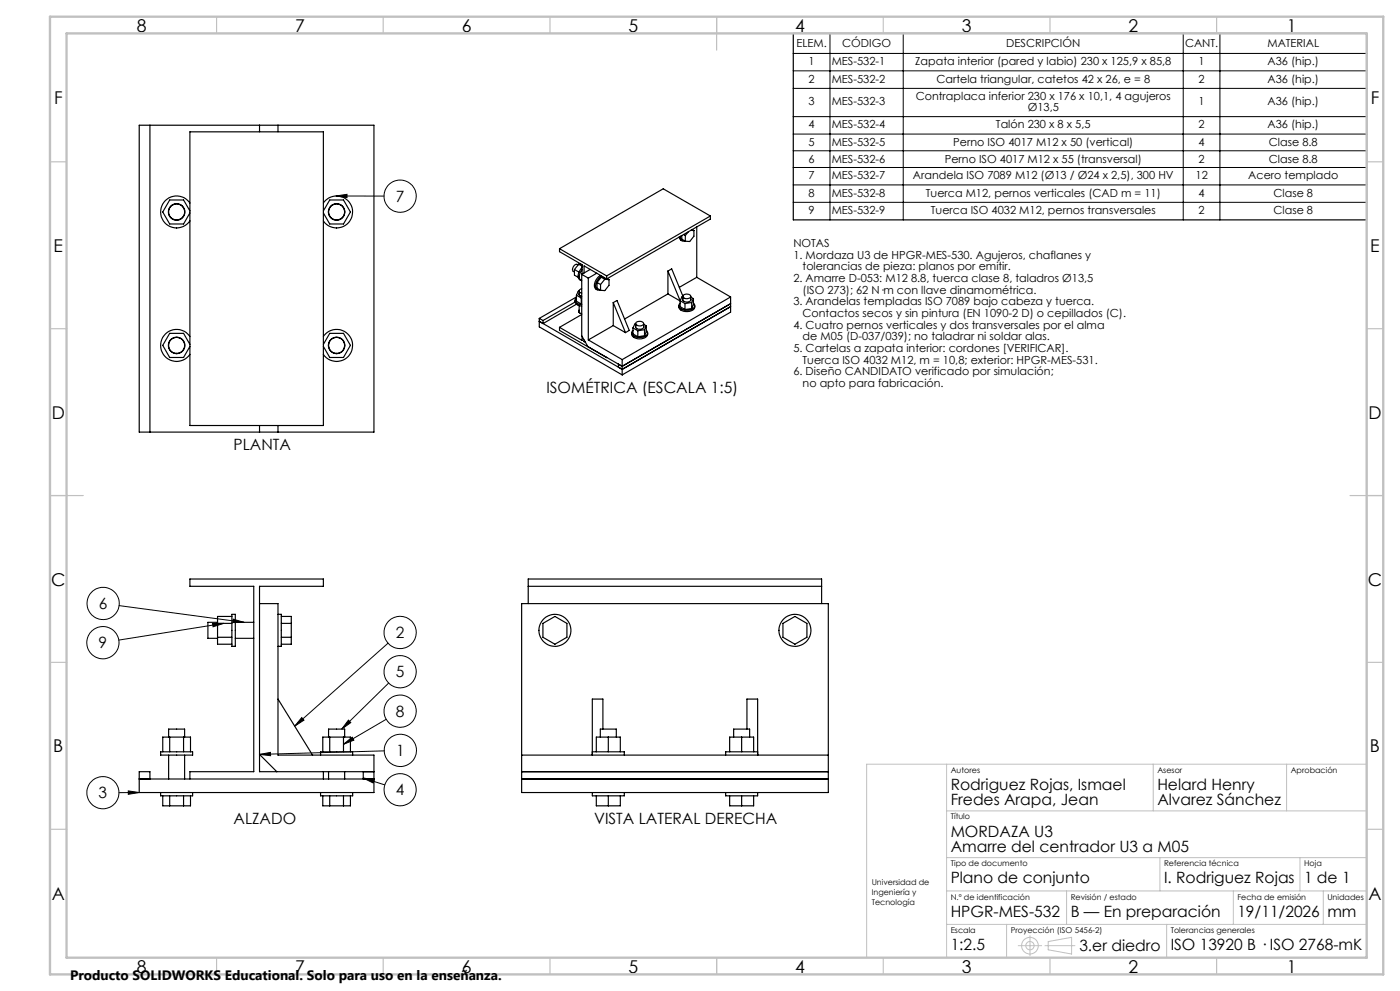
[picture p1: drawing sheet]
<svg xmlns="http://www.w3.org/2000/svg" width="420mm" height="297mm" viewBox="0 0 420 297" stroke-linecap="round" stroke-linejoin="round" font-family="sans-serif">
<g fill="none" stroke="#000" stroke-width=".35">
<path d="M238 10h172v55.9h-172zM41.8 37.5h70.4v92h-70.4zM45 37.5v92M57 39.5h40v88h-40zM77.9 37.5v2M83.4 37.5v2M57 60.9a4.8 4.8 0 0 0-7.2-1 4.8 4.8 0 0 0 0 7.2 4.8 4.8 0 0 0 7.2-.9M57 63.2l-1.9-3.3h-4.2l-2.1 3.6 2.1 3.6h4.2l1.9-3.3M97 60.9a4.8 4.8 0 0 1 7.1-1 4.8 4.8 0 0 1 0 7.2 4.8 4.8 0 0 1-7.1-.9M97 63.2l1.9-3.3h4.1l2.1 3.6-2.1 3.6h-4.1l-1.9-3.3M167.9 74.5l14.1 8.2M167.9 74.5v.9l6.7 3.9v2.9"/>
<path d="M173.4 79.4a1.29 1.29 0 0 0-1.4 .4 1.29 1.29 0 0 0-.1 1.4l.4 .3M173.6 79.2l-1.3 1.6M173.6 79.2l1 .6M173.6 79.2l.9 .1M203.8 71l.2 .7 .6 .5M204.2 70.8a1.07 1.07 0 0 0 .2 1.1 1.07 1.07 0 0 0 1.1 .3M204.5 70.6v1.1l1.1 .6M205.1 70.3l.5 .3M205.6 70.6v1.7M206.6 69.4l-1 1.2M207.2 69l1 .1M207.6 68.8l.6 .3"/>
<path d="M208.2 69.1v1.7l-1.3 1.6-1.3-.1M209 68v15.1M213.1 64.7l-14.1-8.1-31.1 17.9M213.1 64.7l-31.1 18M213.1 64.7v.9l-31.1 18M161.8 95.4l1.1 .7M161.8 95.4v2.6l24.9 14.4M162.9 96.1v.9M162.9 97l-1.1-.7 24.9 14.4M167.9 98.1v.9l14.1 8.2M167.9 98.1l6.7 3.9v-1.2M172.3 80.8l1.4 .8"/>
<path d="M172.3 80.8v1.7l1.2 .6M172.5 90a1.76 1.76 0 0 0 2 1.8M172.5 90.5l-9.6 5.6M172.9 89.2a1.18 1.18 0 0 0-.2 1.4 1.18 1.18 0 0 0 1.2 .6l.6 .1M172.9 88.5l1.5 .8M172.9 88.5v1.8l1.5 .8M172.9 89l-11.1 6.4M173 91.2l-10.1 5.8M173.7 88l.1 .5 .7 .4M173.7 93a.71 .71 0 0 0 0 .8 .71 .71 0 0 0 .8 .2M173.7 87.2v1.2M173.7 91.6v2.1"/>
<path d="M173.7 87.3h-.2l-.6 1.2M174.4 89.3h.1M174.4 89.3v1.8M174.4 91.1h.1M174.5 86.5a.66 .66 0 0 0-.8 .7 .66 .66 0 0 0 .8 .6M174.5 94.3l-6.6 3.8M174.5 82.2l2 1.2M174.5 82.2v18.4l1.9 3.3 10.3 5.9M174.6 80.8a2.54 2.54 0 0 0-.4 3.2l.3 .1M174.6 80.2a2.81 2.81 0 0 0-.8 3.6l.5 .2M175.2 81.8v-2.1l6.8 3.9M176.5 83.4v18.5"/>
<path d="M177.1 80.7l-2.6 1.5M179 81.9l-2.5 1.5M179.1 84.7l1.1 .6M179.1 84.7v1.7l1.1 .6M180.2 82.5a3 3 0 0 0-1.5 4.1l.5 .3M180.2 85.3v1.7M180.4 83.1l-1.3 1.6M180.4 83.1l1 .6M180.4 83.1l.9 .1M180.5 82.8a3.3 3.3 0 0 0-1.6 3.8l.4 .3h.7M181.4 83.7l-1.2 1.6M181.4 83.7l1.3 .1"/>
<path d="M182 82.7v.9M182.2 83.5l.5 .3M182.7 83.8v1.7l-1.3 1.6-1.2-.1M184 90.7v6.9M184 90.7l3.6 9M184 97.6l3.6 2.1M184 90.7l1.1-.6 3.7 8.9-1.2 .7M184 97.6l-7.5 4.3M189.5 99.8a1.8 1.8 0 0 0 2.2 1.8 2.06 2.06 0 0 0 2.6-1.8M189.9 99a1.18 1.18 0 0 0-.2 1.4 1.18 1.18 0 0 0 1.2 .6 2.46 2.46 0 0 0 3.4-1.3l-.4-.7M189.9 98.3l1.4 .8M189.9 98.3v1.8l1.4 .8"/>
<path d="M190.7 97.8a1.09 1.09 0 0 0 1.7 .8l.6-.3 .1-.5M190.7 97v1.1M190.7 97.1h-.3l-.5 1.2M190.8 96.7a1.45 1.45 0 0 1 2.3 .3 1.32 1.32 0 0 1-1.3 .7 1.32 1.32 0 0 1-1.1-.9zM191.3 99.1v1.8M193.1 97v1.1M193.1 97.2l.8 .4M193.4 98.8l-2.1 .3M193.4 98.8v1.8M193.9 97.6l-.5 1.2M193.9 97.6v1.8l-.5 1.2M200.4 81.2v6.9"/>
<path d="M200.4 81.2l3.6 8.9M200.4 88.1l3.6 2.1M200.4 81.2l1.1-.6 3.4 8.1M200.4 88.1l-13 7.5M203.6 91.6a1.82 1.82 0 0 0 2.2 1.8 1.97 1.97 0 0 0 2.6-1.8M204 90.8a1.18 1.18 0 0 0-.2 1.4 1.18 1.18 0 0 0 1.2 .6 2.44 2.44 0 0 0 3.4-1.3l-.4-.7M204 90.1l1.5 .9M204 90.1v1.8l1.5 .9M204.8 89.6a1.33 1.33 0 0 0 1.2 .9 1.33 1.33 0 0 0 1.3-.7l-.1-.2M204.8 88.8v1.2M204.8 88.9l-.2 .1-.6 1.1M205 88.5a1.45 1.45 0 0 1 2.2 .4 1.32 1.32 0 0 1-1.2 .6 1.32 1.32 0 0 1-1.1-.8z"/>
<path d="M205.5 91v1.8M207.2 88.8v1.2M207.2 89l.8 .5M207.5 90.7l-2 .3M207.5 90.7v1.8M207.5 92.5l-2 .3M208 89.5l-.5 1.2M208 89.5v1.8l-.5 1.2M209 83.1l-5.2 3M209 83.1l10.2 5.9M219.2 91l-32.5 18.8M219.2 89v4.6l-32.5 18.8"/>
<path d="M219.2 91.9l-32.5 18.8M219.2 89l-32.5 18.8M57 100.9a4.8 4.8 0 0 0-7.2-1 4.8 4.8 0 0 0 0 7.2 4.8 4.8 0 0 0 7.2-.9M57 103.2l-1.9-3.3h-4.2l-2.1 3.6 2.1 3.6h4.2l1.9-3.3M97 100.9a4.8 4.8 0 0 1 7.1-1 4.8 4.8 0 0 1 0 7.2 4.8 4.8 0 0 1-7.1-.9M97 103.2l1.9-3.3h4.1l2.1 3.6-2.1 3.6h-4.1l-1.9-3.3M175.2 102.4l.4 .2M175.2 101.9v.5M175.4 102.3l-.2 .1M176.5 101.9l10.2 5.9M182 107.1v.1M182.1 107.1l-.1 .1"/>
<path d="M186.7 107.8v4.6M186.7 109.8l-1.2-.7v.9l1.2 .7M193.4 100.6l-2.1 .3M77.9 127.5v2M83.4 127.5v2M158.5 175.7h88M65.3 186.5h-2.9v4.8h2.9M65.3 191h4.3M65.3 186.8h4.3M69.6 184.1h1v9.6h-1zM69.6 184.7h-4.3v8.4h4.3M70.6 191.3h5.5"/>
<path d="M70.6 186.5h5.5M77.9 180.9h5.5v45.4h28.8v11.2h-70.4v-6.2h3.2v2.2M83.4 184.1h1v9.6h-1M84.4 184.7h3v8.4h-3M84.4 191h3M84.4 186.8h3M156.5 180.9h92v56.6h-92zM158.5 180.9v-7.4h88v7.4M162.9 186.8l3.6-2.1 3.6 2.1v4.2l-3.6 2.1-3.6-2.1zM234.9 186.8l3.6-2.1 3.6 2.1v4.2l-3.6 2.1-3.6-2.1zM83.4 209.5l10.4 16.8M180.9 218.5v-9h-3.2v16.8"/>
<path d="M224.1 218.5v-9h3.2v16.8M41.8 233.5h70.4M48.2 225.3h9.6v1h-9.6zM48.2 237.5v1h9.6v-1M48.8 225.3v-4.4h8.3v4.4M48.8 238.5v3h8.3v-3M50.6 220.9v-2.4h4.8v2.4M50.6 226.3v7.2M50.9 220.9v4.4M50.9 238.5v3M55.1 220.9v4.4M55.1 238.5v3"/>
<path d="M55.4 226.3v7.2M77.9 226.1l5.1 5.2M96.2 237.5v1h9.6v-1M96.2 226.3v-1h9.6v1M96.8 225.3v-4.4h8.3v4.4M96.8 238.5v3h8.3v-3M97 231.3v2.2M98.6 220.9v-2.4h4.8v2.4M98.6 231.3v2.2M98.9 220.9v4.4M98.9 238.5v3M103 220.9v4.4"/>
<path d="M103 238.5v3M103.4 231.3v2.2M109 231.3v2.2M112.2 231.3h-34.3v-55.6h19.1v-2.2h-40v2.2h19.1v55.6h-19.1v2.2M156.5 231.3h92M156.5 233.5h92M156.5 226.3h92M177.7 237.5v1h9.6v-1M177.7 225.3h9.6v1M178.9 225.3v-4.4h7.2v4.4M178.9 238.5v3h7.2v-3M180.1 220.9v-2.4h4.8v2.4"/>
<path d="M182.5 220.9v4.4M182.5 238.5v3M217.7 237.5v1h9.6v-1M218.9 225.3v-4.4h7.2v4.4M218.9 238.5v3h7.2v-3M220.1 220.9v-2.4h4.8v2.4M222.5 220.9v4.4M222.5 238.5v3M227.3 225.3h-9.6v1"/>
<circle cx="53" cy="63.5" r="2.41"/>
<circle cx="53" cy="63.5" r="2.48"/>
<circle cx="101" cy="63.5" r="2.4"/>
<circle cx="101" cy="63.5" r="2.47"/>
<circle cx="53" cy="103.5" r="2.49"/>
<circle cx="53" cy="103.5" r="2.4"/>
<circle cx="101" cy="103.5" r="2.48"/>
<circle cx="101" cy="103.5" r="2.39"/>
<circle cx="166.5" cy="188.9" r="4.8"/>
<circle cx="238.5" cy="188.9" r="4.8"/>
</g>
<g fill="none" stroke="#000" stroke-width=".3">
<path d="M238 16h172M249 10v55.9M271 10v55.9M355 10v55.9M366 10v55.9M238 21.2h172M238 26.5h172M238 35h172M100.8 58.7l3.3-.5v1zM100.8 58.7l14.4 .1M238 40.2h172M238 45.2h172"/>
<path d="M238 50.2h172M238 55.4h172M238 60.6h172M35.7 181.5l37.5 5M63.7 186.9l3.4-.1-3.2 1.1zM67.1 186.8l-31.5 5M70 185.6l3.2 .9-3.4 .1zM116.4 192.8l-28 24.8M90.5 215l.7 .8-2.8 1.8zM104.5 215.8l.7 .8-2.7 1.9zM115.9 215.6l-12.9 7.5M116.6 204.7l-14.1 13.8"/>
<path d="M38.5 237l3.3 .5-3.3 .6zM41.8 237.5l-6.1 .1M77.9 226.1l3.2-.6 .1 1zM103 223.1l2.7-2.2 .5 .9zM109 233.2l3.3 .5-.3 1zM109 233.2l6.4 2M115.3 225l-37.4 1.1"/>
<circle cx="120" cy="58.8" r="4.8"/>
<circle cx="30.9" cy="192.6" r="4.8"/>
<circle cx="30.9" cy="180.8" r="4.8"/>
<circle cx="120" cy="189.6" r="4.8"/>
<circle cx="120" cy="201.3" r="4.8"/>
<circle cx="120" cy="213.1" r="4.8"/>
<circle cx="30.9" cy="237.6" r="4.8"/>
<circle cx="120" cy="236.7" r="4.8"/>
<circle cx="120.1" cy="224.9" r="4.8"/>
</g>
<g fill="none" stroke="#c0c0c0" stroke-width=".3">
<path d="M284 229v58M346 229v14M386 229v14M410 229h-150v58M284 243h126M284 257h126M348 257v10M390 257v10M284 267h126M284 277h126M302 277v10M320 267v10"/>
<path d="M350 277v10M370 267v10M397 267v10M305.5 283.4h7M309 280.4v6M313.5 283.4h9M314.5 282.2l7-1.3v5l-7-1.2z"/>
<circle cx="309" cy="283.4" r="2.49"/>
<circle cx="309" cy="283.4" r="1.25"/>
</g>
<g fill="none" stroke="#c0c0c0" stroke-width=".35">
<path d="M65 5v5M115 5v5M165 5v5M215 5v10M265 5v5M315 5v5M365 5v5M15 48.5h5M410 48.5h5M15 98.5h5M410 98.5h5M15 148.5h10"/>
<path d="M405 148.5h10M15 198.5h5M410 198.5h5M15 248.5h5M410 248.5h5M65 287v5M115 287v5M165 287v5M215 287v5M265 287v5M315 287v5M365 287v5"/>
</g>
<path d="M15 5h400v287h-400zM20 10h390v277h-390z" fill="none" stroke="#c0c0c0" stroke-width=".7"/>
<path d="M77.9 226.1l3.2-.6 .1 1zM90.5 215l.7 .8-2.8 1.8zM38.5 237l3.3 .5-3.3 .6zM109 233.2l3.3 .5-.3 1zM104.5 215.8l.7 .8-2.7 1.9zM70 185.6l3.2 .9-3.4 .1zM103 223.1l2.7-2.2 .5 .9zM63.7 186.9l3.4-.1-3.2 1.1zM100.8 58.7l3.3-.5v1z" fill="#000"/>
<g font-size="5.3">
<text x="41" y="9.5">8</text>
<text x="88.5" y="9.5">7</text>
<text x="138.5" y="9.5">6</text>
<text x="188.5" y="9.5">5</text>
<text x="238.5" y="9.5">4</text>
<text x="288.5" y="9.5">3</text>
<text x="338.5" y="9.5">2</text>
<text x="386" y="9.5">1</text>
<text x="16.2" y="31.3">F</text>
<text x="411.2" y="31.3">F</text>
<text x="16.1" y="75.5">E</text>
<text x="411.1" y="75.5">E</text>
<text x="15.5" y="125.5">D</text>
<text x="410.5" y="125.5">D</text>
<text x="15.4" y="175.5">C</text>
<text x="410.4" y="175.5">C</text>
<text x="16" y="225.5">B</text>
<text x="411" y="225.5">B</text>
<text x="15.5" y="269.8">A</text>
<text x="410.5" y="269.8">A</text>
<text x="41" y="291.5">8</text>
<text x="88.5" y="291.5">7</text>
<text x="138.5" y="291.5">6</text>
<text x="188.5" y="291.5">5</text>
<text x="238.5" y="291.5">4</text>
<text x="288.5" y="291.5">3</text>
<text x="338.5" y="291.5">2</text>
<text x="386" y="291.5">1</text>
</g>
<g font-size="4.7">
<text x="118.8" y="60.5">7</text>
<text x="163.9" y="117.8">ISOMÉTRICA (ESCALA 1:5)</text>
<text x="70" y="135">PLANTA</text>
<text x="29.7" y="182.5">6</text>
<text x="118.8" y="191.2">2</text>
<text x="29.6" y="194.3">9</text>
<text x="118.8" y="203">5</text>
<text x="118.8" y="214.8">8</text>
<text x="118.8" y="226.6">1</text>
<text x="29.6" y="239.3">3</text>
<text x="118.8" y="238.4">4</text>
<text x="285.2" y="236.7">Rodriguez Rojas, Ismael</text>
<text x="347.2" y="236.7">Helard Henry</text>
<text x="285.2" y="241.3">Fredes Arapa, Jean</text>
<text x="347.2" y="241.3">Alvarez Sánchez</text>
<text x="70" y="247">ALZADO</text>
<text x="178.2" y="247">VISTA LATERAL DERECHA</text>
<text x="285.2" y="250.7">MORDAZA U3</text>
<text x="285.2" y="255.3">Amarre del centrador U3 a M05</text>
<text x="285.2" y="264.7">Plano de conjunto</text>
<text x="349.2" y="264.7">I. Rodriguez Rojas</text>
<text x="391.2" y="264.7">1 de 1</text>
<text x="285.2" y="274.7">HPGR-MES-532</text>
<text x="321.2" y="274.7">B — En preparación</text>
<text x="371.2" y="274.7">19/11/2026</text>
<text x="398.2" y="274.9">mm</text>
<text x="285.2" y="284.7">1:2.5</text>
<text x="323.8" y="284.9">3.er diedro</text>
<text x="351.2" y="284.7">ISO 13920 B · ISO 2768-mK</text>
</g>
<text font-size="4.1" x="21" y="293.7">Producto SOLIDWORKS Educational. Solo para uso en la enseñanza.</text>
<g font-size="3.3">
<text x="238.9" y="14.2">ELEM.</text>
<text x="252.7" y="14.2">CÓDIGO</text>
<text x="301.9" y="14.2">DESCRIPCIÓN</text>
<text x="355.5" y="14.2">CANT.</text>
<text x="380.2" y="14.2">MATERIAL</text>
<text x="242.6" y="19.5">1</text>
<text x="249.5" y="19.5">MES-532-1</text>
<text x="274.6" y="19.5">Zapata interior (pared y labio) 230 x 125,9 x 85,8</text>
<text x="359.6" y="19.5">1</text>
<text x="380.3" y="19.5">A36 (hip.)</text>
<text x="242.6" y="24.7">2</text>
<text x="249.5" y="24.7">MES-532-2</text>
<text x="274.7" y="30">Contraplaca inferior 230 x 176 x 10,1, 4 agujeros</text>
<text x="280.9" y="24.7">Cartela triangular, catetos 42 x 26, e = 8</text>
<text x="359.6" y="24.7">2</text>
<text x="380.3" y="24.7">A36 (hip.)</text>
<text x="242.6" y="31.6">3</text>
<text x="249.5" y="31.6">MES-532-3</text>
<text x="308.3" y="33.2">Ø13,5</text>
<text x="359.6" y="31.6">1</text>
<text x="380.3" y="31.6">A36 (hip.)</text>
<text x="242.6" y="38.4">4</text>
<text x="249.5" y="38.4">MES-532-4</text>
<text x="298.8" y="38.4">Talón 230 x 8 x 5,5</text>
<text x="359.6" y="38.4">2</text>
<text x="380.3" y="38.4">A36 (hip.)</text>
<text x="242.6" y="43.9">5</text>
<text x="249.5" y="43.9">MES-532-5</text>
<text x="286" y="43.9">Perno ISO 4017 M12 x 50 (vertical)</text>
<text x="359.6" y="43.9">4</text>
<text x="380.7" y="43.9">Clase 8.8</text>
<text x="242.6" y="48.9">6</text>
<text x="242.6" y="53.7">7</text>
<text x="249.5" y="48.9">MES-532-6</text>
<text x="249.5" y="53.7">MES-532-7</text>
<text x="273.9" y="53.7">Arandela ISO 7089 M12 (Ø13 / Ø24 x 2,5), 300 HV</text>
<text x="283.4" y="48.9">Perno ISO 4017 M12 x 55 (transversal)</text>
<text x="358.7" y="53.7">12</text>
<text x="359.6" y="48.9">2</text>
<text x="374.5" y="53.7">Acero templado</text>
<text x="380.7" y="48.9">Clase 8.8</text>
<text x="242.6" y="58.9">8</text>
<text x="249.5" y="58.9">MES-532-8</text>
<text x="277.8" y="58.9">Tuerca M12, pernos verticales (CAD m = 11)</text>
<text x="359.6" y="58.9">4</text>
<text x="382.1" y="58.9">Clase 8</text>
<text x="242.6" y="64.1">9</text>
<text x="249.5" y="64.1">MES-532-9</text>
<text x="279.3" y="64.1">Tuerca ISO 4032 M12, pernos transversales</text>
<text x="359.6" y="64.1">2</text>
<text x="382.1" y="64.1">Clase 8</text>
<text x="238" y="74">NOTAS</text>
<text x="238" y="77.5">1. Mordaza U3 de HPGR-MES-530. Agujeros, chaflanes y</text>
<text x="240.8" y="81">tolerancias de pieza: planos por emitir.</text>
<text x="238" y="84.5">2. Amarre D-053: M12 8.8, tuerca clase 8, taladros Ø13,5</text>
<text x="240.8" y="88">(ISO 273); 62 N·m con llave dinamométrica.</text>
<text x="238" y="91.5">3. Arandelas templadas ISO 7089 bajo cabeza y tuerca.</text>
<text x="240.8" y="95">Contactos secos y sin pintura (EN 1090-2 D) o cepillados (C).</text>
<text x="238" y="98.5">4. Cuatro pernos verticales y dos transversales por el alma</text>
<text x="238" y="105.5">5. Cartelas a zapata interior: cordones [VERIFICAR].</text>
<text x="240.8" y="102">de M05 (D-037/039); no taladrar ni soldar alas.</text>
<text x="238" y="112.5">6. Diseño CANDIDATO verificado por simulación;</text>
<text x="240.8" y="109">Tuerca ISO 4032 M12, m = 10,8; exterior: HPGR-MES-531.</text>
<text x="240.8" y="116">no apto para fabricación.</text>
</g>
<g font-size="2.4">
<text x="285.2" y="231.6">Autores</text>
<text x="347.2" y="231.6">Asesor</text>
<text x="387.2" y="231.6">Aprobación</text>
<text x="285.2" y="245.6">Título</text>
<text x="285.2" y="259.6">Tipo de documento</text>
<text x="349.2" y="259.6">Referencia técnica</text>
<text x="391.2" y="259.6">Hoja</text>
<text x="261.5" y="265.3">Universidad de</text>
<text x="261.5" y="268.3">Ingeniería y</text>
<text x="285.2" y="269.6">N.º de identificación</text>
<text x="321.2" y="269.6">Revisión / estado</text>
<text x="371.2" y="269.6">Fecha de emisión</text>
<text x="398.2" y="269.6">Unidades</text>
<text x="261.5" y="271.3">Tecnología</text>
<text x="285.2" y="279.6">Escala</text>
<text x="303.2" y="279.6">Proyección (ISO 5456-2)</text>
<text x="351.2" y="279.6">Tolerancias generales</text>
</g>
</svg>
